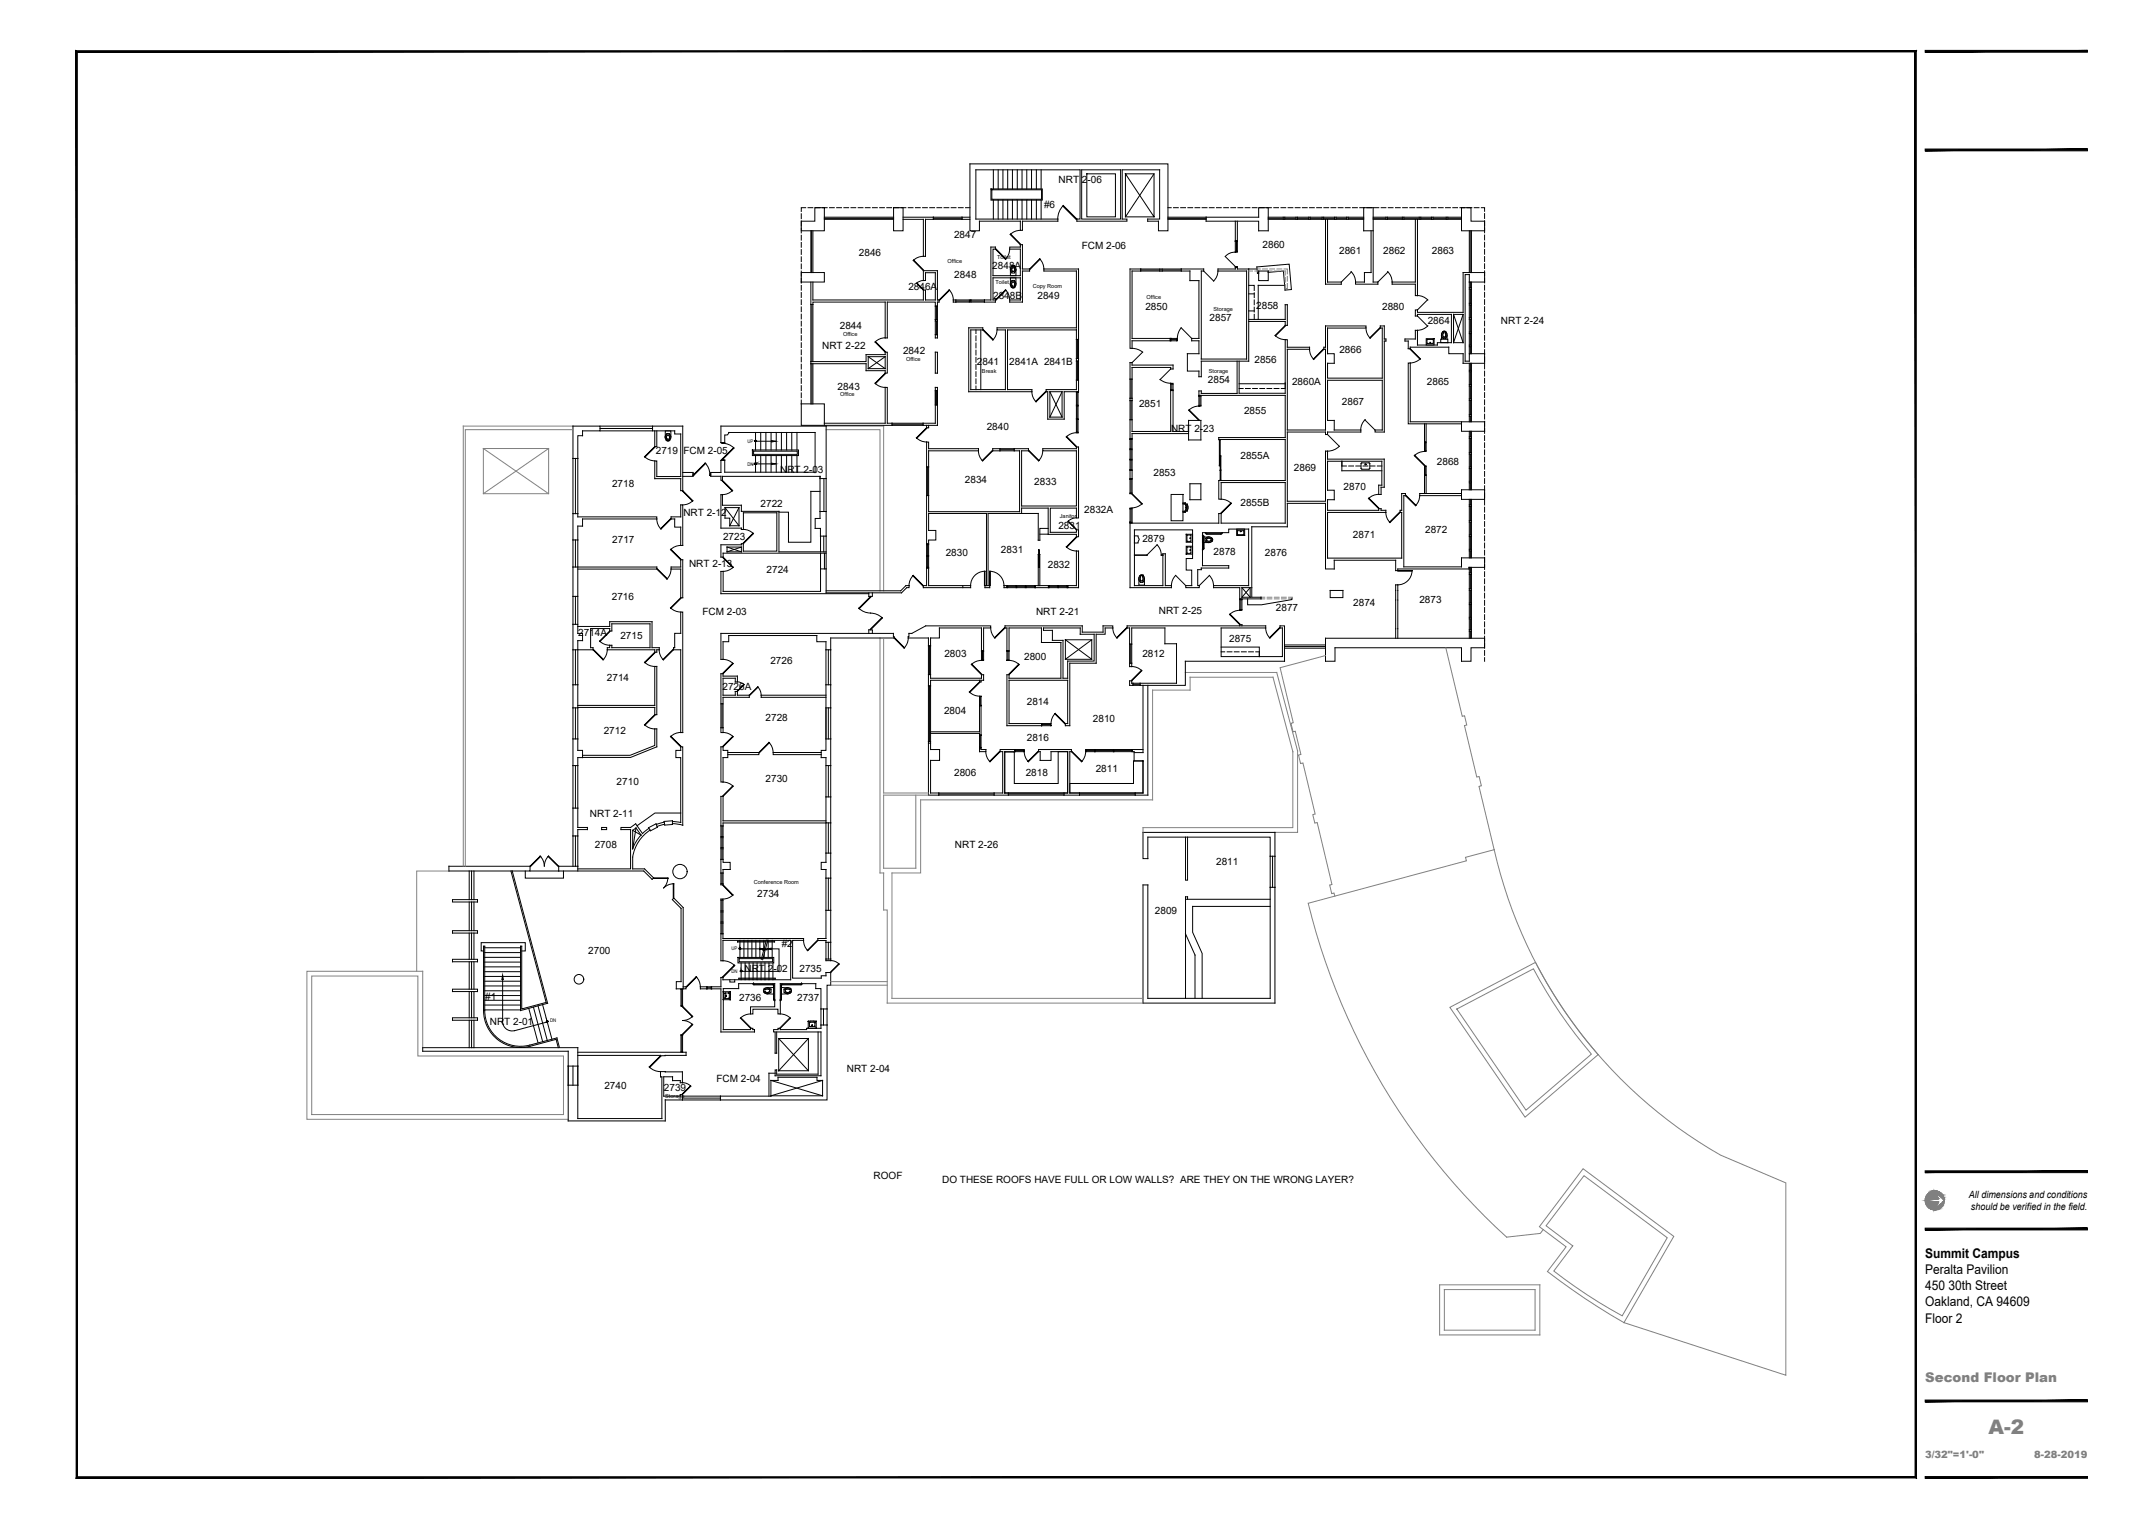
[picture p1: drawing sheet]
<svg xmlns="http://www.w3.org/2000/svg" width="1067mm" height="762mm" viewBox="0 0 1067 762" stroke-linecap="round" stroke-linejoin="round" font-family="sans-serif">
<!-- layer: A-WALL-SILL -->
<g fill="none" stroke="#000" stroke-width=".5">
<path d="M405 115v21M406 115v21M411 108h35M411 109h35M466 108h14M466 109h14M583 108h19M583 109h19M633 108h47M633 109h47M640 108v1M641 108v1"/>
<path d="M647 108v1M653 108v1M654 108v1M660 108v1M666 108v1M667 108v1M672 108v1M673 108v1M685 108h44M685 109h44M692 108v1M700 108v1"/>
<path d="M701 108v1M708 108v1M709 108v1M714 108v1M715 108v1M722 108v1M733 115v21M734 115v21M569 134h10M569 135h10M580 134h9M580 135h9"/>
<path d="M616 120h1v5h-1zM405 152v28M406 152v28M467 153v6M468 153v6M477 150h7M477 151h7M484 150h7M484 151h7M733 141v35M733 151h1M733 152h1"/>
<path d="M733 158h1M733 159h1M733 144h1M733 143h1M734 141v35M467 160v7M468 160v7M537 169v10M538 169v10M584 169h3M584 170h3M733 172h1"/>
<path d="M733 173h1M733 166h1M405 181v20M406 181v20M467 195v7M468 195v7M537 180v10M537 196v6M538 196v6M538 180v10M564 189v10M564 200v9"/>
<path d="M565 189v10M565 200v9M584 192v2M585 192v2M598 198v4M599 198v4M733 181v29M733 185h1M733 192h1M733 193h1M733 199h1M733 200h1"/>
<path d="M734 181v29M299 212h27M299 215h27M445 211h16M445 212h16M537 202v7M537 209v6M538 202v7M538 209v6M564 219v5M565 219v5M608 219v13"/>
<path d="M609 219v15M733 215v29M733 219h1M733 218h1M733 208h1M733 207h1M734 215v29M286 229v27M288 229v27M409 238v17M412 239v16M462 233v14"/>
<path d="M463 233v14M499 224h7M499 225h7M564 224v5M564 229v5M564 239v7M565 224v5M565 229v5M565 239v7M609 239v-4v4M609 228v6M711 221v4"/>
<path d="M711 233v4M712 221v4M712 233v4M733 226h1M733 227h1M733 233h1M733 234h1M733 240h1M564 254v6M565 254v6M733 249v29M733 241h1"/>
<path d="M733 260h1M733 253h1M733 252h1M734 249v29M286 269v14M288 269v14M409 267v8M409 276v8M412 267v17M462 272v5M462 277v6M463 272v5"/>
<path d="M463 277v6M733 267h1M733 268h1M733 274h1M733 275h1M286 297v14M288 297v14M503 292h4M503 293h4M507 292h5M507 293h5M512 292h4"/>
<path d="M512 293h4M524 292h4M524 293h4M528 292h4M528 293h4M619 299h1v5h-1zM733 283v35M733 294h1M733 286h1M734 283v35M733 301h1M733 314h1"/>
<path d="M733 315h1M733 308h1M733 309h1M286 324v17M288 324v17M412 324v17M414 324v17M463 322v14M464 322v14M490 325v4M491 325v4M502 325v4"/>
<path d="M503 325v4M564 321v10M565 321v10M641 322h20M641 323h20M286 353v15M288 353v15M360 351v12M361 351v12M412 353v15M414 353v15M463 342v28"/>
<path d="M464 342v28M489 347v5M490 347v5M565 342h4M565 341h4M489 367v6M490 367v6M507 374h4M507 375h4M520 362h4M520 361h4M542 374h4"/>
<path d="M542 375h4M546 374h10M546 375h10M556 374h9M556 375h9M286 382v21M288 382v21M412 382v15M414 382v15M468 395h28M468 397h28M503 395h28"/>
<path d="M503 397h28M539 395h27M539 397h27M286 417v15M288 417v15M324 413l3-2 1 2-3 1zM331 410l5-1v2h-4zM360 412v17M360 417h1M360 418h1M361 412v17M412 410v15"/>
<path d="M414 410v15M234 434v15M236 434v15M360 435v6h1v-6M360 423h1M412 438v16M414 438v16M634 427v15M636 427v15M234 450v14M236 450v14M360 449h1"/>
<path d="M360 460h1M360 455h1M360 454h1M360 441h1M234 465v13M234 480v13M236 465v13M236 480v13M360 466v-18h1v18M412 470v8M414 470v8M234 494v14"/>
<path d="M236 494v14M340 493v9M341 493v9M353 493h2M353 492h2M353 492v1M355 492v1M234 509v13M236 509v13M340 516v8M341 516v8M410 503v8"/>
<path d="M413 503v8M284 532v9M288 532v9M341 547h18M341 549h18"/>
</g>
<!-- layer: A-GLAZ -->
<g fill="none" stroke="#000" stroke-width=".5">
<path d="M405 115v21M411 109h35M466 109h14M583 109h19M633 109h7M641 109h6M647 109h6M654 109h6M660 109h6M667 109h5M673 109h7M685 109h7"/>
<path d="M692 109h8M701 109h7M709 109h5M715 109h7M722 109h7M734 115v21M569 135h10M580 135h9M616 125l1 1zM616 120h1zM616 133h1zM617 120v5"/>
<path d="M405 152v28M467 159h1v1h-1zM467 153v6M477 150h7M484 150v1zM484 150h7M734 141v2M734 144v7M734 152v6M734 159v7M467 160v7M538 169v10"/>
<path d="M584 169v1zM584 169h3M587 169l1 1zM734 166v6M734 173v3M405 181v20M467 195v7M537 195l1 1zM537 196v6M538 180v10M564 189v10M564 200v9"/>
<path d="M584 194l1 1zM584 191l1 1zM585 192v2M598 197l1 1zM599 198v4M734 181v4M734 185v7M734 193v6M734 200v7M299 214h27M445 212h16M537 209h1z"/>
<path d="M537 202h1zM537 215l1 1zM537 202v7M537 209v6M564 219h1zM564 219v5M598 202l1 1zM608 219h1zM609 219v13M734 208v2M734 215v3M734 219v7"/>
<path d="M287 229v27M411 239v16M463 233v14M499 224h7M564 224h1zM564 229h1zM564 234l1 1zM564 239h1zM564 224v5M564 229v5M564 239v7M608 232h1z"/>
<path d="M609 239v1zM609 227v1zM609 234v1zM609 228v6M609 235v4M711 225h1zM711 232l1 1zM711 220l1 1zM711 237h1zM711 221v4M711 233v4M734 227v6"/>
<path d="M734 234v6M564 246h1zM564 253l1 1zM564 254v6M734 241v3M734 249v3M734 253v7M287 269v14M411 267v8M411 276v8M462 271l1 1zM462 277h1z"/>
<path d="M463 272v5M463 277v6M564 260l1 1zM566 277h6h-6M579 277h1zM734 260v7M734 268v6M734 275v3M287 297v14M462 283h1zM502 292l1 1zM503 293h4"/>
<path d="M507 292v1zM507 293h5M512 292v1zM512 293h4M516 292l1 1zM523 292l1 1zM524 293h4M528 292v1zM528 293h4M532 292l1 1zM619 299h1zM619 299v5"/>
<path d="M734 283v3M734 286v8M734 294v7M619 304h1zM734 301v7M734 309v5M734 315v3M287 324v17M413 324v17M464 322v14M490 329h1zM490 325h1z"/>
<path d="M490 325v4M502 329h1zM502 325h1zM503 325v4M564 321v10M641 322h20M287 353v15M360 351v12M413 353v15M464 342v28M489 347h1zM489 352h1z"/>
<path d="M489 347v5M565 341h4M489 367h1zM489 373h1zM489 367v6M506 374l1 1zM507 374h4M511 374v1zM520 361v1zM520 361h4M524 361v1zM542 374v1z"/>
<path d="M542 374h4M546 374v1zM546 374h10M556 374v1zM556 374h9M565 374v1zM287 382v21M413 382v15M468 396h28M503 396h28M539 396h27M287 417v15"/>
<path d="M360 412v5M360 418v5M413 410v15M235 434v15M360 423v6M360 435v6M413 438v16M635 427v15M235 450v14M360 449v5M360 455v5M235 465v13"/>
<path d="M235 480v13M360 460v6M413 470v8M235 494v14M340 493h1M340 493v9M353 493h2M235 509v13M340 502h1zM340 516h1zM340 516v8M411 503v8"/>
<path d="M340 525h1M341 548h18"/>
</g>
<!-- layer: A-FLOR-CASE -->
<g fill="none" stroke="#000" stroke-width=".5">
<path d="M623 134h4M627 133l16-1 1 12-3 1-1-10-7 1v-1h-5v1h-1zM623 142h3v3M623 147h3M623 155h3M626 146v2M626 150v2M626 153v3M626 157v2M641 142h-13v17M487 165v1M487 167v3"/>
<path d="M487 171v2M487 175v2M487 178v3M489 165v29M487 182v2M487 185v3M487 189v2M487 193v1M618 194h2M618 191h23M621 194h3M625 194h2"/>
<path d="M629 194h2M632 194h3M636 194h2M639 194h2M670 232h2M670 230v5h19M673 232h2M677 232h2M680 232h3M684 232h2M687 232h2M409 245h-4v25h-12v-15h-4"/>
<path d="M584 247h6v13h-6zM590 251l2 1v3h-2M590 251h1M590 255h1M591 251h.1M591 255h.1M591 251h-1M591 255l-1 1M592 253h.1M592 251l1 2-1 2M592 251v1v3M519 266h4"/>
<path d="M623 299v3h6l16-3M609 323h19v4v-2h-1M609 325h2M612 325h3M616 325h2M619 325h3M623 325h2M501 395v-20h5v16h22v-16h5v20h-31M534 391h32v-12h4v16h-36zM340 405h-13l-9 7M262 434v4h19v-4M264 434h15"/>
</g>
<!-- layer: P-FIXT -->
<g fill="none" stroke="#000" stroke-width=".5">
<path d="M505 133v1M505 134a1 1 0 0 0 0 1 1 1 0 0 0 1 0 1 1 0 0 0 0-1M505 133h1M505 132l-1 2v3h3v-2M506 133h.1M506 133v1M506 132v1M506 133a2.6 2.6 0 0 1 0 3h-1l-1-2M507 134v1M504 142l1-2h1l1 2M504 142l1 1M504 142v-3h3v3"/>
<path d="M504 141v1M505 143h.1M505 143h1M505 143a1 1 0 0 1 0-2 1 1 0 0 1 1 0v2M507 143l-1 1-1-1M507 141l-1 2M712 169h4v3h-4zM712 169h3v2h-3zM719 169h3v2h-3zM719 167l1 2h1l1-2M720 165v1M720 166v2"/>
<path d="M720 166h.1M720 166h1M720 168h1M721 166h.1M721 166v2M721 168h.1M721 165v1M722 166v3M722 166a1.4 1.4 0 0 0-2-1 1.4 1.4 0 0 0-1 2v2M332 218v-3h3l-1 4M333 220h.1M333 220h-1"/>
<path d="M333 219h1M333 219v1M333 219a1.1 1.1 0 0 1-1-2 1.1 1.1 0 0 1 2 1v2M333 219h.1M334 219l-1 1M335 218l-1-2h-1a2.4 2.4 0 0 0 0 4M683 231v3M683 231h-4v3h4M566 267h2v2v2h-2zM592 266h3v4h-3zM592 272h3v4h-3zM592 267h2v3h-2z"/>
<path d="M592 273h2v3h-2zM600 267v1M600 267l1 1v5l-1 1M600 273v1M601 268v5M601 266h1h7h1M602 270l1 1M602 266h.1M602 266h7M602 268l-1 1 1 1M604 268h-2M604 268h-4v3h3"/>
<path d="M604 268l1 1v1M604 269h.1M604 269a1 1 0 0 0-1-1 1 1 0 0 0 0 2h1M604 270h.1M604 270h1M605 269h.1M605 269h-1M605 268v1M605 270l-2 1M605 270h-1M605 270h.1M610 266h-1"/>
<path d="M617 264h4v3h-4zM618 265h3v2h-3zM568 288l1 2h1l1-1M569 287h.1M569 289l1 1v-1M569 288v1M569 288h.1M569 288l1-1v1M570 288h.1M570 288v1M570 287h.1M570 287l1 2"/>
<path d="M570 287a1.4 1.4 0 0 0-1 0 1.4 1.4 0 0 0-1 2v3h3v-3M361 495v3M361 498h.1M361 498v1M361 499h.1M361 495h.1M361 499h3M361 495h3M362 495v3M362 498h.1M362 495h.1M362 498h2"/>
<path d="M362 497h.1M362 496v1M362 496h.1M364 495h-2M364 495h.1M364 498h.1M364 495v3M364 499h.1M364 498v1M364 495v1M364 496v2M376 491h.1"/>
<path d="M376 491h10M381 493v1v1M381 493h1M381 495h.1M381 493h.1M381 495h1M382 493v2M382 495h.1M382 494h.1M382 495l1 1M382 493h-1M382 493a1.1 1.1 0 0 1 2 0 1.1 1.1 0 0 1 0 2 1.1 1.1 0 0 1-2 0"/>
<path d="M382 495h-1M383 496h3M383 496h.1M383 493h1M383 493h-1M383 493h.1M384 493h1l-1 2M384 495l-1 1M386 491v8M386 492l-3 1M386 498l1 1M386 491l1 8"/>
<path d="M387 499h.1M389 499h.1M390 491l-1 8M390 498l-1 1M390 492l3 1M390 491v8M390 491h10M391 495a2.2 2.2 0 0 0 4 0M392 493v2M392 493h2M392 493h-1M393 496h-3"/>
<path d="M394 493h1M394 493h.1M394 493a1.1 1.1 0 0 0-2 0 1.1 1.1 0 0 0 1 2h1M394 495h.1M394 494h.1M394 495h1M395 493h-1M395 493v2M395 493v1v1M395 495h.1M395 493h.1M400 491h-10"/>
<path d="M400 491h.1M403 509v4M403 513h.1M403 509h.1M403 509h4M403 513h4M404 510v2M404 510h.1M404 512h.1M404 512h2M405 511v1M405 511h.1"/>
<path d="M405 512h.1M406 510h-2M406 512h.1M406 510h.1M406 510h1M407 512h-1M407 512h.1M407 510h.1M407 510v2M407 513h.1M407 509h.1M407 509v4"/>
<circle cx="714" cy="171" r=".2"/>
<circle cx="681" cy="232" r=".3"/>
<circle cx="594" cy="268" r=".2"/>
<circle cx="594" cy="274" r=".2"/>
<circle cx="619" cy="265" r=".2"/>
</g>
<!-- layer: A-WALL-FULL -->
<g fill="none" stroke="#000" stroke-width=".5">
<path d="M484 82h99v33h-5v-5h-5v-1h6v-24h-19v24h2v1h-25v-1h2v-24h-52v24h41v1h-18v5h-1v-5h-20v5h-5zM540 85h19v24h-19zM400 110h7v-6h4v11h-11zM446 104h5v11h-5zM451 108h15v1h-4v19h-1v-19h-10M484 108h-4v1h4M602 108h26v-4h5v11h-5v-5h-26zM616 110v10h1v-10M661 109v33h8v-1h-7v-32M684 115v21h-3v5h-5v1h12v-1h-3v-37h-5v11h5M706 109v32h-11v1h11v5h1v-38M729 104h5v6h7v5h-12z"/>
<path d="M400 136h11v5h-11zM494 123h3v1h-2v13h14v-13h-5v-1h5v-1h1v12h4v1h-4v16h-6v-1h5v-11h-14v11h2v1h-6v-1h3zM564 134h5v1h-4v34h19v1h-19v4h-1zM579 134h1v1h-1zM589 134h12v1h-2v44h23v-44h-14v-1h8v-1h1v1h6v46h-24v8h-1v-3h-6v-9h6v-6h-3v-1h3v-29h-4v-5h-5zM628 135v5h5v-5M405 141v11h1v-1h36v18h1v-18h24v2h1v-2h1v-1h-1v-15h-7v5h1v-4h5v14h-5v-5h-1v5h-55v-9M476 150h1v1h-1zM623 159h18v-7h1v10h-1v-2h-18M706 155h1v1h23v-20h11v5h-8v-4h-2v43h2v-4h8v5h-11v-5h-7v-3h-19v1h-1v-4h-2v-1h5v-4h1v7h10v-1h7v-14h-17v1h-1zM725 157h5v14h-5zM433 178h9v6h-9z"/>
<path d="M467 176h1v10h-1zM467 167h1v2h-1zM483 163h7v2h-6v29h18v-29h-4v-2h39v-28h-16v-1h17v35h-1v-4h-34v29h12v1h-32zM537 179h1v1h-1zM405 180h27v-3h10v-1h1v10h-1v-1h-10v-4h-27zM467 193h1v19h-7v-1h6zM467 195h1M522 194h15v-4h1v5h-7v14h-8v-14h-1zM524 195h6v13h-6zM564 181h1v1h20v2h-1v-1h-19v6h-1zM564 199h1v1h-1zM617 180v16h-18v-1h-1v2h43v21h-33v1h33v21h-33v9h1v-8h32v20h-32v-5h-1v5h-44"/>
<path d="M618 180v16h23v-27h1v4h11v1h-11v40h19v-40v-1v-10h21v1h-20v12h4v5h-4v8h28v-25h-1v-1h2v6h1v1h-1v45h-5v-1h4v-24h-28v20h4v4h13v1h-17v2h-1v-2h-19v35h19v-25h1v4h29v14h-2v4h-1v-5h1v-12h-27v14h4v5h-4v5h26h1h2v2h-29v22h37v-22v-2v-8h2v1h-1v36h29v-5h12v5h-8v1h-36v1h-1v-6h-30v5h-5v-33h-19v12h-17v35h4v1h-10v-6h-13v-1h17v-28h-10v2h-13v16h13v1h-14v1h-1v8v1h-6v-1h3v-8h-3v-5h3v-15h-29v28h14v-16h1v16h4v1h-21v-33M286 212h13v3h-8v2h-3v12h-2zM326 212h15v33h-1v-6h-13v-9h1v8h12v-22h-3v-1h-11zM327 215v8h1v-8M411 211h31v-18h1v18h2v1h-45v-11h11v11M462 212v1h1v-1M467 202h1M593 215h-8v-20h-1v20h-19v-6h-1v10h1v-3h28M593 210h6v9h-6zM711 211v9h1v-9M729 210v5h12v-5h-37v-29h-1v30h26M341 236h5v2h-5"/>
<path d="M362 221v-4h1l1-1h43v19h-45v-6M362 221h-2v-9h52v27h-3v-1h-49v2v-2h-5v-2h5v-6h2M462 220h1v4h25v1h-25v8h-1zM495 224h4v1h-4zM564 235h1v4h-1zM286 256h2v2h40v1h-37v3h-3v7h-2zM340 252h1v20h-1v-9h-3v-4h-2v-1h5zM362 253h7v9h-5v-4h-2zM409 255h3v12h-3v-3h-2v-5h2zM510 256v-3h13v13h14v2h1v-4h-1v1h-13v-12h13v5h1v-35h-1v1h-17v1h17v27h-27v-27h3v-1h-7v1h3v30h-46v-8h-1v24h1v-2h4v-4h-4v-9h29v36M594 241h5v8h-5zM711 246v-9h1v9"/>
<path d="M729 244h12v5h-12zM729 246h-21v1h21M363 273h7v2h-7zM371 271v4h17v-19h-17v8h-1v-1h-10v-16v5h10v3h19v20h23M371 271h-1v1h-10v6h1v-2h51M523 264h-4v5h-1v-13h-25v36M537 275h1v18h-5v-1h4zM288 283v14h-2v-14h42v1h-40M335 283h5v-4h1v19h-1v-14h-5zM412 295h37l3-3h2v1h-2l-2 3h-38v-12h-3v11h-48v-10h-1v11h74M434 296v1h1v-1M462 283h1v9h21v1h-23v-1h1z"/>
<path d="M480 292v1M491 292h3v1h-3zM501 292h1v1h-1zM517 292h6v1h-6zM518 292v-15v6h1v-6v15M533 292v1M620 293h4v5h-4zM664 294h6v4h-6zM288 312h16v-2h21v13h4v1h-1v1h-1v-1h-24v-1h1v-1h1v1h19v-12h-19v4h-1v-2h-9v10h1v1h-10v-13h2v5h3v3h-3v5M340 305h1v60h-1v-41h-4v-1h1v-7h3zM360 316h86v2h-32v6h-2v-4h-4v-3h-44v3h-3v9h-1zM434 316v-2h1v2"/>
<path d="M454 316h1l7-4h32v1h-3v12h-1v-12h-21v5h-5v4h-1v-4h-10zM501 312h39v3h10v-3h5v1h-4v3h-4v15h-13v31h-2v-1h1v-22h-30v22h17v1h-18v-26h1v2h26v-18h-9v-7h-17v12h-1v-12h-1zM521 313h18v3h7v14h-13v8h-3v-19h-5v-5h-4zM562 312h70v1h-23v14h31v-14h-1v-1h2v18h-50v12h-22v-1h18v-20h-6v-8h-16v8h-1v-8h-2zM619 312h1M661 318h80v5h-7v7h-5v-7h-63v7h-5zM696 318v-26h1v26M360 336h1v1h7v3h-1v-2h-6v9h6v-2h1v2h6v1h-13v3h-1zM463 336h1v2h26v-2h1v3h-27v3h-1zM489 339v1h1v-1M564 340h1v2h-1zM564 331h1v1h-1z"/>
<path d="M286 341h2v12h-2zM288 352h39v-20h1v24h-1v-3h-39M412 353h2v-12h-2v33h-2v4h2v4h2v-14h-2M412 347h-32v1h32M570 342v33h-4M573 342v55h-7v-2h4v-16h-4v-4h-1v-1h5M286 368h2v6h3v4h-3v4h-2zM291 377h23l13-5v-8h1v8l-13 6h-24M360 372h1v2h2v4h-2v12h-1zM360 363h1v2h-1zM363 375h16v1h-16M410 375h-24v1h24"/>
<path d="M463 370h1v4h5v5h-5v16h4v2h-5zM463 371h1M464 365h25v-13h1v15h-1v-1h-25M489 373h1v1h2v1h-3zM499 374h7v1h-5v20h2v2h-7v-2h4v-20h-1zM518 374h17v1h-1v20h5v2h-8v-2h2v-20h-9v4h-5v-4h-1zM412 397h2v13h-2zM286 403h2v10h5v1h-5v3h-2zM300 413h3v1h-3zM324 413l-3 3-4-5-2 2h-5v1h5v19h-27M324 414a20 20 0 0 0-8 13v6h6l4 5-1 1-4-5h-42v-2h9v2M331 410l-4 1"/>
<path d="M332 411l-4 1M336 410h4v-32h-3v-4h3v-2h1v40l-5-1M412 409h-51v-12h-1v15h1v-2h51M570 415h66v12h-2v-10h-61v11h-3zM592 417v22h1v-22M224 432h40v2h-40zM316 423l4-7-3-3-1 1v9M360 429h1v1h3v4h-3v1h-1zM412 425h2v13h-2v-4h-2v-4h2zM226 449h12v1h-12zM412 454h2v16h-2v-1h-4v-1h4zM570 441h3v57h61v-56h2v58h-66z"/>
<path d="M592 448h42M593 448v-1h-1v51M634 452h-39v13l5 10v23M226 464h12v1h-12zM226 478h12v2h-12zM360 466h1v2h40v1h-6v19h15v-1h2v-2h2v6h-1v12h-3v-10h-3v-2h-18v15h-1v-3h-12v3h-2v-4h13v-11h-18v2h-8v20h13h2v2h-16v-22h-5v-1h5v-5h1v2h34v-20h-34v10h-1zM412 478h2v1h-2zM592 466l4 10v22M226 493h12v1h-12zM341 492h1v1h-5v-3h3v-37l-5-4 1-1 5 5v40M349 492h4v1h-4zM364 489v1h3v-1"/>
<path d="M226 508h12v1h-12zM408 515v21h-20v-2h-1v2h23v-21h-22v10h-1v-10h-1v-2h2h1h13h8v-2h3v38h-54v-2h26v-8h3v-2h20v2h2v7h-25M211 522h77v10h-4v-8h-73zM288 525h54v1h-12M288 526h42M330 526h.1M387 535h-3v12M332 548v11h-48v-18h4v17h42v-21v-3l11 1v5h-2v-1h-3v-2h-5v10h8v-1h2v3h-9"/>
<circle cx="339" cy="435" r="4"/>
</g>
<!-- layer: A-FLOR-STRS -->
<g fill="none" stroke="#000" stroke-width=".5">
<path d="M494 94h26v6h-26zM495 95h25v4h-25zM496 85v9M496 100v9M498 85v9M498 100v9M500 85v9M500 100v9M503 85v9M503 100v9M505 85v9M505 100v9"/>
<path d="M508 85v9M508 100v9M510 85v9M510 100v9M512 85v9M512 100v9M515 85v9M515 100v9M517 85v9M517 100v9M519 85v9M519 100v9"/>
<path d="M377 216v8M380 216v8M382 216v8M385 216v8M387 216v8M390 216v8M392 216v8M395 216v8M398 216v8M375 224h23v3h-23zM376 225h22v2h-22zM377 227v8"/>
<path d="M380 227v8M382 227v8M385 227v8M387 227v8M390 227v8M392 227v8M395 227v8M398 227v8M256 434l17 66-13 4v-32v31l13-3-18-66M241 474h-1v-4h22v4h-2M242 473h18M242 475h18"/>
<path d="M242 477h18M242 480h18M368 477h18v3h-18zM369 478h17v2h-17zM369 469h.1M369 470v7M371 469h.1M371 470v7M373 469h.1M373 470v7M375 469h.1M375 470v7"/>
<path d="M377 469h.1M377 470v7M379 469h.1M379 470v7M381 469h.1M381 470v4M381 476v1M382 469h-14l14 1M382 469l-1 4h1l-2 1h1l-1 4M383 469l3 1h-3M383 469l-1 4 1 1h-2h1l-1 5M383 469h.1"/>
<path d="M383 470v7M385 469h.1M385 470v7M242 482h18M242 485h18M242 487h18M242 489h18M242 492h18M242 494h18M242 496h18M242 499h18M369 488h18h-18z"/>
<path d="M370 480v8M370 488v1M372 480v8M372 488v1M374 480v8M374 488v1M376 480v8M376 488v1M378 480v8M378 488v1M380 480v8M380 488v1"/>
<path d="M382 480v8M382 488v1M384 480v8M384 488v1M386 480v8M386 488v1M242 501h18M242 504h18M264 503l4 17M266 502l5 18M268 502l5 17M271 501l4 17"/>
<path d="M264 522a18 18 0 0 1-23-18v-32h1v32a18 18 0 0 0 22 17l14-3 1 4M265 522l12-4 2 4M284 532v9M286 532v9M288 532v9"/>
<circle cx="289" cy="488" r="2.4"/>
</g>
<!-- layer: A-FLOR-SHFT -->
<g fill="none" stroke="#000" stroke-width=".5">
<path d="M542 87h15v21h-15zM562 87v21h14v-21h-14l14 21M576 87l-14 21M725 157l5 14M730 157l-5 14M433 178l9 6M442 178l-9 6M524 195l6 13M530 195l-6 13M362 253l7 9M369 253l-5 9M363 273l7 2"/>
<path d="M370 273l-7 2M620 293l4 5M624 293l-4 5M532 319h13v10h-13zM532 319l13 10M545 319l-13 10M316 414l4 2M317 413l-1 10M389 518h14v16h-14zM389 518l14 16M403 518l-14 16M385 539l25 7"/>
<path d="M410 539l-25 7"/>
</g>
<!-- layer: A-ROOF-EXST -->
<g fill="none" stroke="#808080" stroke-width=".5">
<path d="M286 214h-54v218M286 212h-55v220M412 214h27v81M412 212h29v83M241 224h33v22h-33zM241 224l33 22M274 224l-33 22M439 318v117h2v19h2v46h127M441 318v77h22M591 335h46l10 39v41h-11M457 397v36h-16v-36h22M570 415v-2h75v-38l-10-37h-41v6h-19v55h-116v36h-14v63h125"/>
<path d="M224 434h-16v50M156 487h53v40h72v29h-125zM414 491h29M414 490h29M723 502l43-22a237 237 0 0 0 31 46l-36 31zM727 503l38-20a236 236 0 0 0 29 43l-33 28zM211 522v-38h-58v74h131M790 583l45 34-25 43-19-12-19-14 9-12-13-10zM790 586l42 31-23 39-17-10-17-12 10-13-14-10zM718 641h50v25h-50zM721 643h45v20h-45z"/>
</g>
<!-- layer: A-WALL-ABOVE -->
<g fill="none" stroke="#000" stroke-width=".5">
<path d="M400 107v2M400 110v3M400 114v2M400 117v3M402 104h-2v1M403 104h3M407 104h2M410 104h3M414 104h2M417 104h3M421 104h2M425 104h2"/>
<path d="M428 104h3M432 104h2M435 104h3M439 104h2M442 104h3M446 104h2M450 104h2M453 104h3M457 104h2M460 104h3M464 104h2M468 104h2"/>
<path d="M471 104h2M475 104h2M478 104h3M482 104h2M583 104h1M586 104h2M589 104h3M593 104h2M596 104h3M600 104h2M603 104h3M607 104h2"/>
<path d="M611 104h2M614 104h3M618 104h2M621 104h3M625 104h2M628 104h3M632 104h2M636 104h2M639 104h3M643 104h2M646 104h3M650 104h2"/>
<path d="M653 104h3M657 104h2M661 104h2M664 104h3M668 104h2M671 104h3M675 104h2M678 104h3M682 104h2M686 104h2M689 104h3M693 104h2"/>
<path d="M696 104h3M700 104h2M703 104h3M707 104h2M711 104h2M714 104h3M718 104h2M721 104h3M725 104h2M728 104h3M732 104h2M736 104h2"/>
<path d="M739 104h2v1M741 107v2M741 110v3M741 114v2M741 117v3M400 121v2M400 124v3M400 128v2M400 132v2M400 135v3M400 139v2M741 121v2"/>
<path d="M741 124v3M741 128v2M741 132v2M741 135v2M741 139v2M400 142v3M400 146v2M400 150v2M400 153v2M400 157v2M741 142v3M741 146v2"/>
<path d="M741 149v3M741 153v2M741 157v2M400 160v3M400 164v2M400 167v3M400 171v2M400 174v3M400 178v2M741 160v3M741 164v2M741 167v3"/>
<path d="M741 171v2M741 174v3M741 178v2M400 182v2M400 185v3M400 189v2M400 192v3M400 196v2M400 200v1M741 182v2M741 185v3M741 189v2"/>
<path d="M741 192v3M741 196v2M741 199v3M741 203v2M741 207v2M741 210v2M741 214v2M741 217v3M741 221v2M741 224v3M741 228v2M741 232v2"/>
<path d="M741 235v3M741 239v2M741 242v3M741 246v2M741 249v3M741 253v2M741 257v2M741 260v2M741 264v2M741 267v3M741 271v2M741 274v3"/>
<path d="M741 278v2M741 282v2M741 285v3M741 289v2M741 292v3M741 296v2M741 299v3M741 303v2M741 307v2M741 310v3M741 314v2M741 317v3"/>
<path d="M741 321v2M741 324v3M741 328v2"/>
</g>
<!-- layer: A-DOOR -->
<g fill="none" stroke="#000" stroke-width=".5">
<path d="M504 117l5 5zM509 115h-3l-2 2M531 103l6 6v1zM531 102l-3 4v3M456 130l5 5zM461 128h-3l-2 2M461 140l-4 1M497 124l5 5zM504 124l-1 3-1 2M519 129l1 2 1 3M519 129l-5 5zM608 135l-1 3-1 2-5-5"/>
<path d="M616 126a6 6 0 0 0-5 2l5 5M674 135l2 3v3M674 136l-5 5M692 135l2 3 1 3M693 136l-5 5M458 141l3 4zM469 150l5-5zM474 145l1 2 1 3M497 150l5-5zM502 145l1 2 1 3M707 147l3 1 2 2-5 5M707 158l5 5"/>
<path d="M437 170l5 6zM442 168l-3 1-2 2M490 165l6 4zM497 165v2l-2 3M565 174h3l2 2-5 5M587 169l1-3 1-3 6 6M636 167l3 2h2M636 167l5-5zM653 174l1 3 2 2M660 174l-4 5zM682 164v2l2 3M683 168l6-5z"/>
<path d="M709 179l-5-5 5 5-3 1-2 1M712 162l-2 2-3 1M437 191l2 2h3M437 191l5-5zM515 195v3l2 2M579 189l2 2h3M584 184l-5 5M457 218l6-4zM457 218l3 2h2M517 200l5-5zM532 218l5 5zM537 216h-3l-2 2"/>
<path d="M593 205l5 4zM598 203h-3l-2 2M662 217l6 6a8 8 0 0 1-6 2M681 209l5 5M681 209l-1 3-1 2M322 228l5-5zM322 228l2 1 3 1M346 237l6-6zM352 231a8 8 0 0 1 2 6M360 229l6-6zM360 240l6 5zM360 221a8 8 0 0 1 6 2"/>
<path d="M362 229l-2 1M488 225l1 3 1 2M490 230l5-5zM513 225l5 5zM520 225v3l-2 2M706 227l5 5zM711 225l-3 1-2 1M328 259v3l2 2M340 245l6 5zM346 250l-3 1-2 1M366 245l-3 1-3 1M537 258l-3 1-1 1"/>
<path d="M570 251l-2 2h-3M570 251l-5-5 5 5M609 256l5-5zM609 249h3l2 2M683 249l5 4zM688 247h-3l-2 2M691 256l1 2 2 3M701 247l6 5zM708 247v3l-2 2M330 264l5-5zM335 274l5 5zM340 272l-3 1-2 1"/>
<path d="M361 278l5 5zM371 271l5-5zM371 264l3 1 2 1M518 274l1 7zM532 273l2 1 3 1M533 260l4 4zM537 268l-5 5zM579 277v-3l-2-2-5 5M693 260l6-4zM328 284l5 5zM335 284l-1 2-1 3M366 283l-2 1-3 1"/>
<path d="M455 287l6 5zM456 287l-2 2v3M491 285a7 7 0 0 0-7 7M491 285v7zM494 285v7zM494 285a7 7 0 0 1 7 7M585 292v-3l2-2 5 5M606 292l-1-3-2-2-5 5M697 285h8zM705 285a7 7 0 0 1-8 7M299 320l2 1 3 1M299 320l5-5z"/>
<path d="M335 303l5-5zM335 303l2 2h3M428 303l6-6zM428 303a15 15 0 0 0 10 3l2 2M440 308l-6 6zM446 318l5 5zM453 318v3l-2 2M494 313l1 3 1 2M496 318l5-5zM555 313l1 3 1 2M562 313l-5 5zM614 306l5 6z"/>
<path d="M619 304l-3 1-2 1M632 313v3l2 2M638 313l-4 5zM296 324l5 5zM303 324l-1 3-1 2M322 330l5-5zM322 330l2 2h3M329 324v3l2 2M331 329l5-5zM361 336l5-5zM361 329h2l3 2M485 331l5 5z"/>
<path d="M490 329l-3 1-2 1M503 329l3 1 3 1M508 331l-5 5zM564 339l6-4zM565 332l2 1 3 1M368 345l3-4zM368 340l3 1M374 347l4-4zM378 342l1 3 1 2M484 345l5-5zM484 345l2 2h3M527 356l4 5z"/>
<path d="M527 356l-2 2-1 3M322 361l5-4zM322 361l2 2 3 1M335 367l5 5zM340 365l-3 1-2 1M361 372l5-5zM361 365l2 1 3 1M379 375l5-5zM384 370l1 3 1 2M492 375v3l2 2M494 380l5-5zM511 375l1 3 1 2"/>
<path d="M513 380l5-5zM535 375l5 5zM542 375l-1 3-1 2M361 397l5-5zM361 390l2 1 3 1M264 432l6-5zM269 427l2 2 1 3v-3l2-2M274 427l5 5zM326 438h7zM333 438v3l-2 2 2-2h3M336 441v7zM361 441l5 5z"/>
<path d="M366 446l-3 2h-2M361 479a8 8 0 0 1 6 3M401 469v3l2 2M403 474l5-5zM414 479h2l3 2M342 492l6-5zM347 487l2 2v3M360 487l7-5zM414 485l5-4zM340 516l6-5zM341 502l4 5zM346 507l-3 1-2 1h2l3 2"/>
<path d="M370 508l5 5M374 506h-2l-3 2 5 5M389 506h3l2 2-5 5M394 508l-5 5M324 532a8 8 0 0 0 6 2M324 532l6-5zM340 540h2l3 2M340 546l5-4z"/>
</g>
<!-- layer: A-ANNO-TEXT -->
<path d="M377 220h8M377 231h8M369 473h10M383 473h6v11h-19M251 488v21a5 5 0 0 0 6 5l16-4" fill="none" stroke="#000" stroke-width=".5"/>
<path d="M385 220h2h-2zM385 231h2l-2 1zM379 473h2l-2 1zM383 473h2v1zM251 486v2h-1z" fill="#000" stroke="#000" stroke-width=".5"/>
<!-- layer: A-CASE-OVHD-EXST -->
<path d="M641 191v2M670 230v2" fill="none" stroke="#000" stroke-width=".5"/>
<!-- layer: A-WALL-FULL -->
<g fill="none" stroke="#808080" stroke-width=".5">
<path d="M623 135h2M626 135h2M627 134h2M630 134h2M633 135h2M634 134h2M636 135h2M637 134h3M639 135h2v2M641 134h1v3M641 138v3M642 138v2"/>
<path d="M642 141v3h-1v-2M629 299h2M629 298h2M632 299h3M632 298h3M636 299h2M636 298h2M639 299h3M639 298h3M643 298h2v1h-2"/>
</g>
<!-- layer: A-ROOF-BENEATH-EXST -->
<path d="M661 327l-22 6 6 27-1 1 1 4h1l3 11-1 1 1 4 1-1 6 26h-1l1 4h1l8 31h-2l1 5 2-1v2M721 323l9 34h1l1 5h-1l6 26 1-1 1 5h-1l8 32M746 424l-15 4 1 1-79 21a332 332 0 0 0 99 167l17-2 1-2M746 424a236 236 0 0 0 113 152l32 14v96l-81-26" fill="none" stroke="#808080" stroke-width=".5"/>
<!-- layer: A-DOOR-EXST -->
<path d="M346 236v1zM354 236l1 1zM360 221h2" fill="none" stroke="#000" stroke-width=".5"/>
<!-- layer: A-WALL-FULL -->
<circle cx="537" cy="165" r=".2" fill="#000"/>
<!-- layer: T-5 -->
<g fill="#000" stroke="#000" stroke-width=".5">
<path d="M961 25v1l81-1zM961 26l81-1v1z"/>
<path d="M961 74v1l81-1zM961 75l81-1v1z"/>
<path d="M961 584v1l81-1zM961 585l81-1v1z"/>
<path d="M961 612v1l81-1zM961 613l81-1v1z"/>
<path d="M961 698v1l81-1zM961 699l81-1v1z"/>
<path d="M956 26v710v1zM956 26v-1v712zM39 26h917v-1zM38 25h918l-917 1zM38 25l1 711v-710zM38 25l1 711-1 1zM39 736l-1 1 918-1zM38 737l918-1v1z"/>
<path d="M961 736v1l81-1zM961 737l81-1v1z"/>
</g>
<!-- layer: PER_TB-30x42_BASE|T-8 -->
<g fill="#808080" stroke="#808080" stroke-width=".5">
<path d="M961 599h6h-6z"/>
<path d="M970 599h-1z"/>
<path d="M965 603h1z"/>
<path d="M966 603h1z"/>
<path d="M965 594h1z"/>
<path d="M961 598h6l-6 1z"/>
<path d="M969 597h1v1z"/>
<path d="M961 599h6zM961 599h6z"/>
<path d="M969 599l1 1v-1zM969 599l1 1h-1z"/>
<path d="M961 599l6 1v-1zM961 599l6 1h-6z"/>
<path d="M969 600v1l1-1zM968 601l1-1v1z"/>
<path d="M961 600l6 1v-1zM961 600l6 1h-6z"/>
<path d="M968 601l1 1v-1zM968 601l1 1h-2z"/>
<path d="M961 601l5 1 1-1zM961 601l5 1h-4z"/>
<path d="M967 602h1h1zM967 602h1h-2z"/>
<path d="M962 602h4zM962 602h4h-4z"/>
<path d="M966 602l2 1v-1zM966 602l2 1h-2z"/>
<path d="M962 602l4 1v-1zM962 602l4 1z"/>
<path d="M966 603h2zM966 603h1h-1z"/>
<path d="M963 603h3zM963 603h3z"/>
<path d="M964 603h2zM964 603h1z"/>
<path d="M965 594h2zM965 594h2z"/>
<path d="M965 594h1zM964 594h2z"/>
<path d="M966 594l2 1zM966 594l2 1z"/>
<path d="M964 594l2 1zM963 595h3z"/>
<path d="M966 595h2zM966 595h2z"/>
<path d="M963 595h3zM962 595h1h3z"/>
<path d="M966 595l3 1-1-1zM966 595l3 1h-2z"/>
<path d="M962 595l4 1v-1zM962 595l4 1h-4z"/>
<path d="M967 596h2zM967 596h2h-1z"/>
<path d="M962 596h5h-1zM962 596h5h-6z"/>
<path d="M968 596l2 1-1-1zM968 596l2 1h-1z"/>
<path d="M961 596l6 1v-1zM961 596l6 1h-6z"/>
<path d="M961 597l6 1v-1zM961 597l6 1h-6z"/>
<path d="M969 597l1 1zM969 598h1v1z"/>
<path d="M961 598h6zM961 598h6z"/>
</g>
<g fill="none" stroke="#808080" stroke-width=".5">
<path d="M961 599l6-1-2-4 5 5-5 4 2-4z"/>
<circle cx="965" cy="599" r="5"/>
</g>
<text font-size="10" fill="#808080" x="992" y="715">A-2</text>
<g font-size="6.7">
<text x="961" y="627">Summit Campus</text>
<text x="961" y="635">Peralta Pavilion</text>
<text x="961" y="643">450 30th Street</text>
<text x="961" y="651">Oakland, CA 94609</text>
<text x="961" y="660">Floor 2</text>
</g>
<text font-size="6.7" fill="#808080" x="961" y="689">Second Floor Plan</text>
<g font-size="5">
<text x="528" y="91">NRT 2-06</text>
<text x="521" y="104">#6</text>
<text x="476" y="119">2847</text>
<text x="540" y="124">FCM 2-06</text>
<text x="630" y="124">2860</text>
<text x="429" y="128">2846</text>
<text x="668" y="127">2861</text>
<text x="690" y="127">2862</text>
<text x="715" y="127">2863</text>
<text x="495" y="134">2848A</text>
<text x="476" y="139">2848</text>
<text x="453" y="145">2846A</text>
<text x="496" y="149">2848B</text>
<text x="518" y="149">2849</text>
<text x="572" y="155">2850</text>
<text x="627" y="154">2858</text>
<text x="690" y="154">2880</text>
<text x="604" y="160">2857</text>
<text x="712" y="162">2864</text>
<text x="749" y="162">NRT 2-24</text>
<text x="419" y="164">2844</text>
<text x="410" y="174">NRT 2-22</text>
<text x="451" y="177">2842</text>
<text x="668" y="176">2866</text>
<text x="487" y="182">2841</text>
<text x="504" y="182">2841A 2841B</text>
<text x="626" y="181">2856</text>
<text x="603" y="191">2854</text>
<text x="645" y="192">2860A</text>
<text x="418" y="194">2843</text>
<text x="712" y="192">2865</text>
<text x="568" y="203">2851</text>
<text x="670" y="202">2867</text>
<text x="621" y="206">2855</text>
<text x="492" y="214">2840</text>
<text x="584" y="216">NRT 2-23</text>
<text x="327" y="227">2719</text>
<text x="341" y="227">FCM 2-05</text>
<text x="619" y="229">2855A</text>
<text x="717" y="232">2868</text>
<text x="389" y="236">NRT 2-03</text>
<text x="576" y="237">2853</text>
<text x="646" y="235">2869</text>
<text x="305" y="243">2718</text>
<text x="481" y="241">2834</text>
<text x="516" y="242">2833</text>
<text x="670" y="244">2870</text>
<text x="341" y="257">NRT 2-12</text>
<text x="380" y="253">2722</text>
<text x="541" y="256">2832A</text>
<text x="619" y="253">2855B</text>
<text x="528" y="264">2831</text>
<text x="361" y="270">2723</text>
<text x="675" y="268">2871</text>
<text x="711" y="266">2872</text>
<text x="305" y="271">2717</text>
<text x="499" y="276">2831</text>
<text x="570" y="270">2879</text>
<text x="472" y="277">2830</text>
<text x="606" y="277">2878</text>
<text x="631" y="277">2876</text>
<text x="344" y="283">NRT 2-13</text>
<text x="382" y="286">2724</text>
<text x="523" y="283">2832</text>
<text x="305" y="299">2716</text>
<text x="637" y="305">2877</text>
<text x="675" y="302">2874</text>
<text x="708" y="301">2873</text>
<text x="350" y="307">FCM 2-03</text>
<text x="517" y="307">NRT 2-21</text>
<text x="578" y="306">NRT 2-25</text>
<text x="288" y="317">2714A</text>
<text x="310" y="319">2715</text>
<text x="613" y="320">2875</text>
<text x="471" y="328">2803</text>
<text x="511" y="329">2800</text>
<text x="570" y="328">2812</text>
<text x="384" y="331">2726</text>
<text x="303" y="339">2714</text>
<text x="361" y="344">2726A</text>
<text x="512" y="351">2814</text>
<text x="382" y="360">2728</text>
<text x="471" y="356">2804</text>
<text x="545" y="360">2810</text>
<text x="301" y="366">2712</text>
<text x="512" y="370">2816</text>
<text x="476" y="387">2806</text>
<text x="512" y="387">2818</text>
<text x="547" y="385">2811</text>
<text x="308" y="391">2710</text>
<text x="382" y="390">2730</text>
<text x="294" y="407">NRT 2-11</text>
<text x="297" y="423">2708</text>
<text x="476" y="423">NRT 2-26</text>
<text x="607" y="431">2811</text>
<text x="378" y="447">2734</text>
<text x="576" y="456">2809</text>
<text x="390" y="472">#2</text>
<text x="294" y="476">2700</text>
<text x="371" y="485">NRT 2-02</text>
<text x="399" y="485">2735</text>
<text x="242" y="499">#1</text>
<text x="369" y="499">2736</text>
<text x="398" y="499">2737</text>
<text x="244" y="511">NRT 2-01</text>
<text x="357" y="539">FCM 2-04</text>
<text x="423" y="534">NRT 2-04</text>
<text x="302" y="543">2740</text>
<text x="331" y="544">2739</text>
<text x="436" y="588">ROOF</text>
<text x="470" y="590">DO THESE ROOFS HAVE FULL OR LOW WALLS? ARE THEY ON THE WRONG LAYER?</text>
<text x="982" y="598">All dimensions and conditions</text>
<text x="983" y="603">should be verified in the field.</text>
</g>
<g font-size="5" fill="#808080">
<text x="961" y="727">3/32&quot;=1'-0&quot;</text>
<text x="1015" y="727">8-28-2019</text>
</g>
<g font-size="2.8">
<text x="473" y="131">Office</text>
<text x="498" y="129">Toilet</text>
<text x="497" y="142">Toilet</text>
<text x="515" y="143">Copy Room</text>
<text x="572" y="149">Office</text>
<text x="606" y="155">Storage</text>
<text x="421" y="167">Office</text>
<text x="452" y="180">Office</text>
<text x="490" y="186">Break</text>
<text x="603" y="186">Storage</text>
<text x="419" y="198">Office</text>
<text x="529" y="258">Janitor</text>
<text x="376" y="441">Conference Room</text>
<text x="332" y="547">Storage</text>
</g>
<g font-size="2.5">
<text x="373" y="221">UP</text>
<text x="373" y="232">DN</text>
<text x="365" y="474">UP</text>
<text x="365" y="485">DN</text>
<text x="275" y="510">DN</text>
</g>
</svg>
